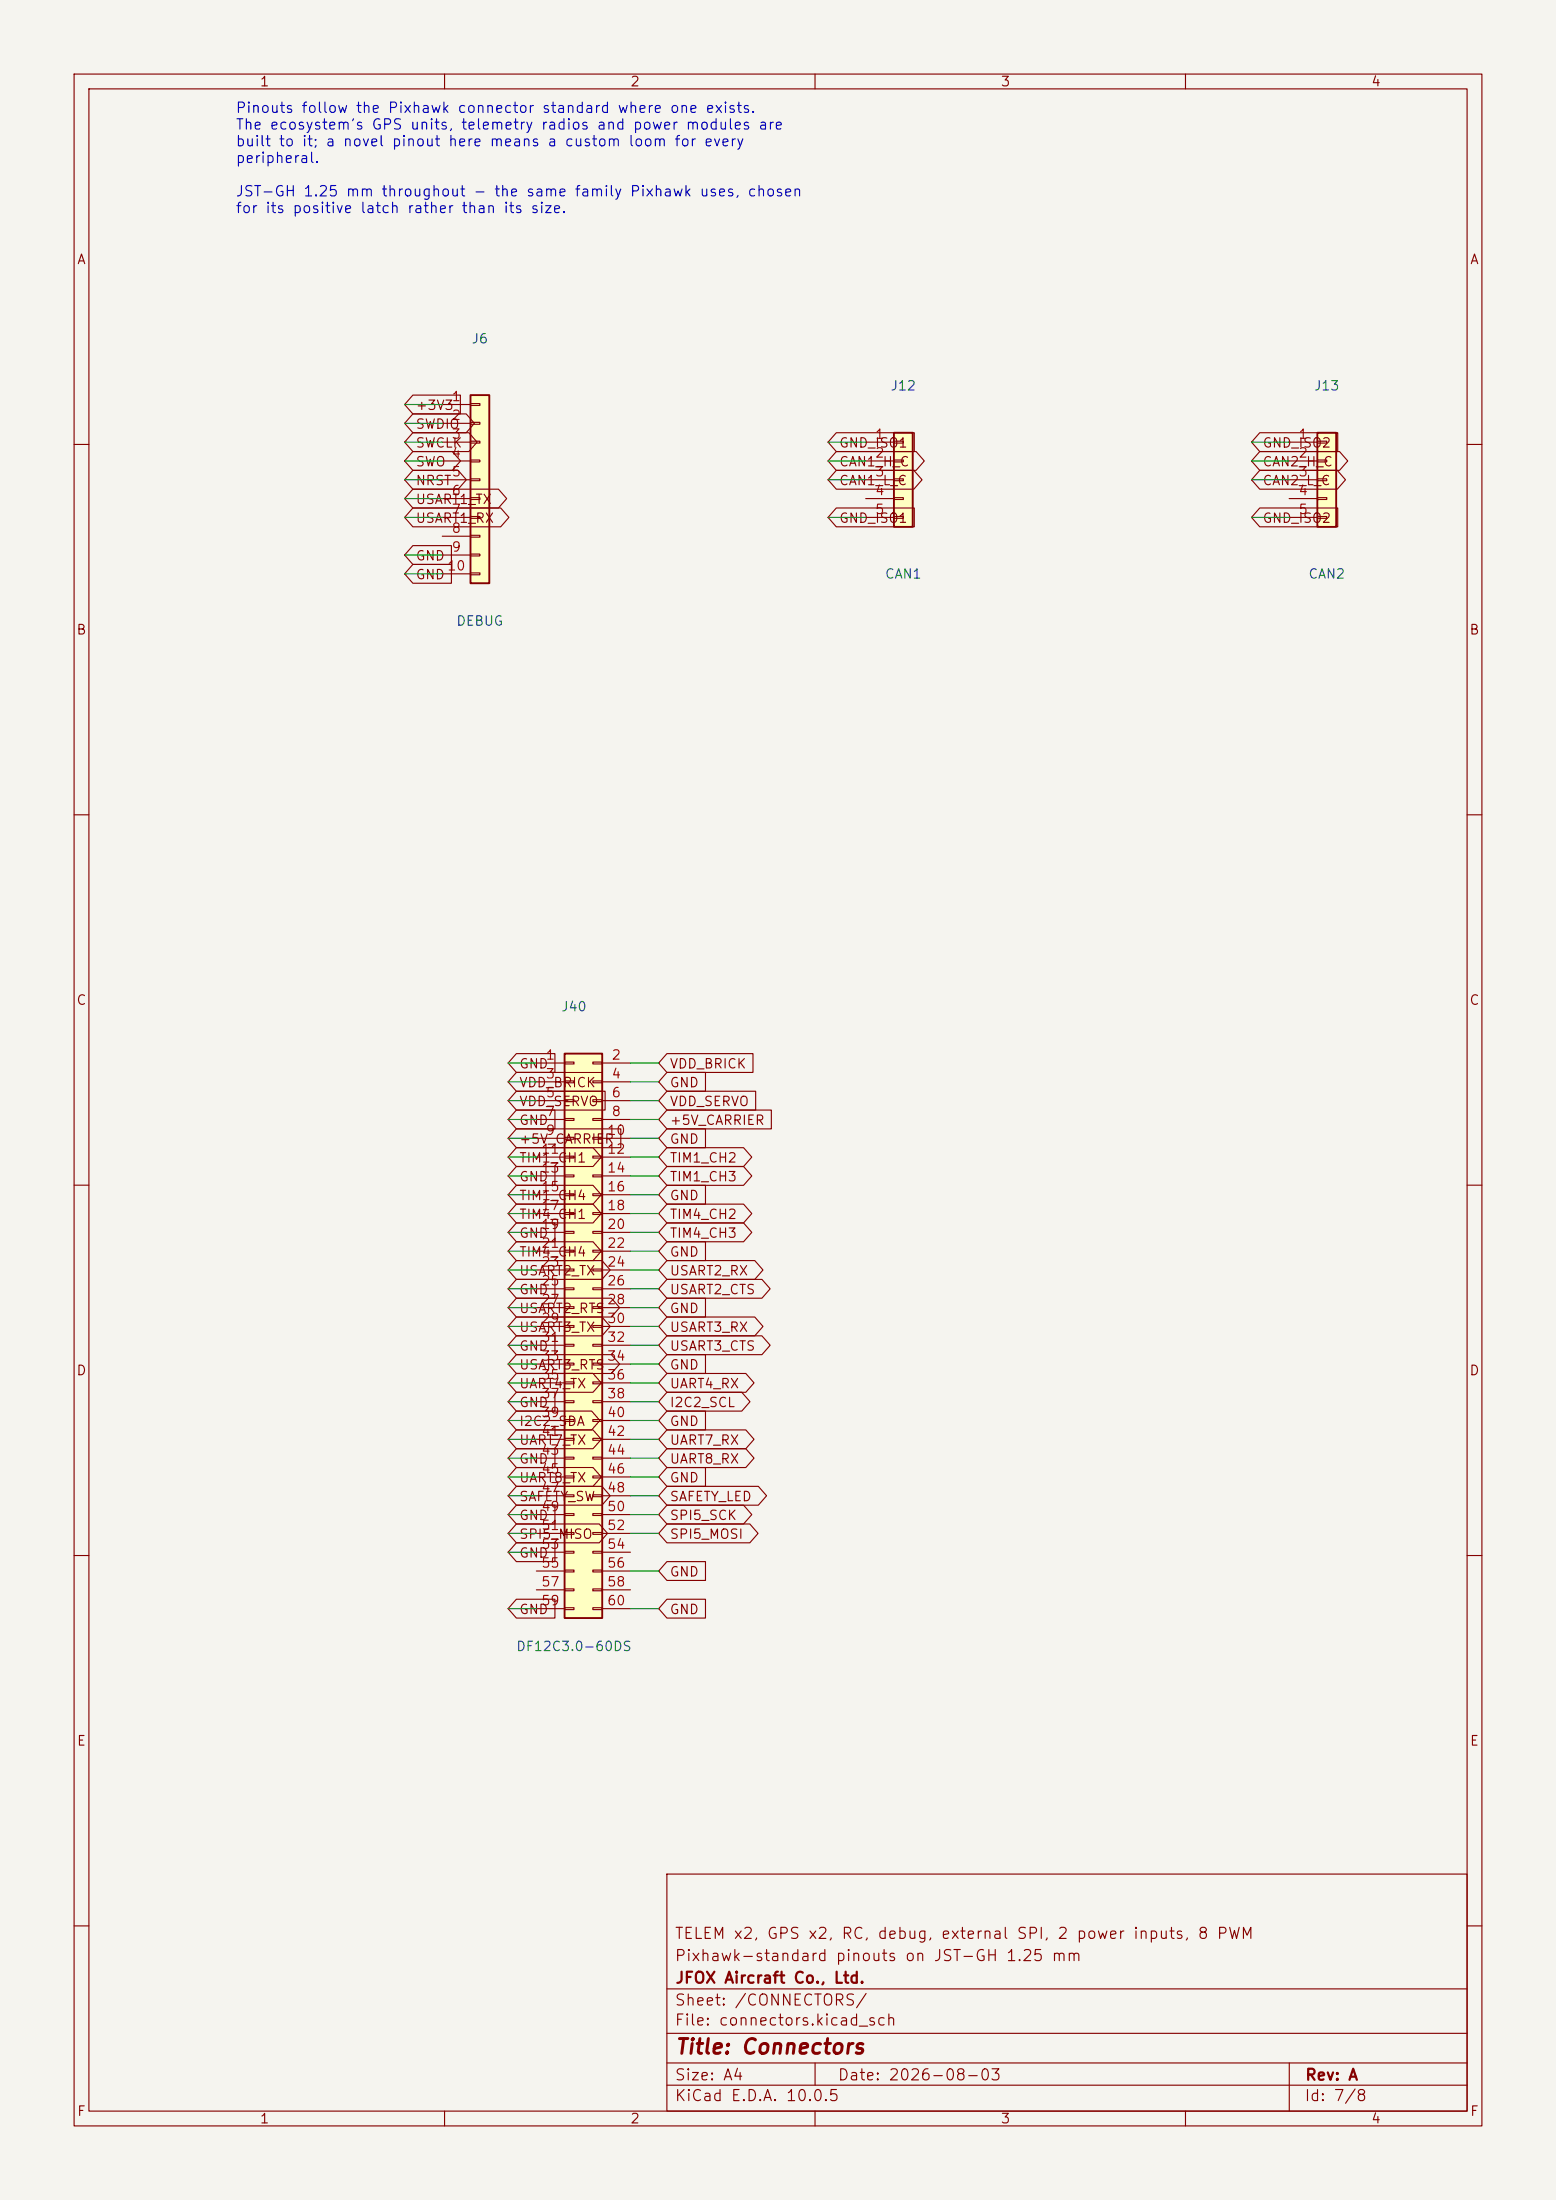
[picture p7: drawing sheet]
<svg xmlns="http://www.w3.org/2000/svg" width="210mm" height="297mm" viewBox="0 0 210 297" stroke-linecap="round" stroke-linejoin="round" font-family="sans-serif">
<path d="M0 0h210v297h-210z" fill="#f5f4ef" stroke="#f5f4ef" stroke-width=".13"/>
<g fill="none" stroke="#840000" stroke-width=".15">
<path d="M10 10h190v277h-190zM12 12h186v273h-186zM60 10v2M110 10v2M160 10v2M10 60h2M198 60h2M10 110h2M198 110h2M10 160h2M198 160h2M10 210h2"/>
<path d="M198 210h2M90 253h108v32h-108zM10 260h2M90 278.5h108M90 274.5h108M90 268.5h108M110 278.5v3M174 278.5v6.5M198 260h2M60 285v2M90 281.5h108M110 285v2"/>
<path d="M160 285v2"/>
</g>
<path d="M63.5 53.3h2.5v25.4h-2.5z" fill="#ffffc2"/>
<path d="M63.5 53.3h2.5v25.4h-2.5z" fill="none" stroke="#840000" stroke-width=".25"/>
<g fill="none" stroke="#840000" stroke-width=".15">
<path d="M59.7 54.6h3.8M59.7 57.2h3.8M59.7 59.7h3.8M63.5 54.5h1.3v.2h-1.3zM63.5 57h1.3v.3h-1.3zM63.5 59.6h1.3v.2h-1.3zM59.7 62.2h3.8M59.7 64.8h3.8M59.7 67.3h3.8M59.7 69.9h3.8M59.7 72.4h3.8M59.7 74.9h3.8"/>
<path d="M59.7 77.5h3.8M63.5 62.1h1.3v.3h-1.3zM63.5 64.6h1.3v.3h-1.3zM63.5 67.2h1.3v.2h-1.3zM63.5 69.7h1.3v.3h-1.3zM63.5 72.3h1.3v.2h-1.3zM63.5 74.8h1.3v.3h-1.3zM63.5 77.3h1.3v.3h-1.3z"/>
</g>
<path d="M177.8 58.4h2.5v12.7h-2.5z" fill="#ffffc2"/>
<path d="M177.8 58.4h2.5v12.7h-2.5z" fill="none" stroke="#840000" stroke-width=".25"/>
<path d="M174 59.7h3.8M177.8 59.6h1.3v.2h-1.3zM174 62.2h3.8M174 64.8h3.8M174 67.3h3.8M174 69.9h3.8M177.8 62.1h1.3v.3h-1.3zM177.8 64.6h1.3v.3h-1.3zM177.8 67.2h1.3v.2h-1.3zM177.8 69.7h1.3v.3h-1.3z" fill="none" stroke="#840000" stroke-width=".15"/>
<path d="M120.6 58.4h2.6v12.7h-2.6z" fill="#ffffc2"/>
<path d="M120.6 58.4h2.6v12.7h-2.6z" fill="none" stroke="#840000" stroke-width=".25"/>
<path d="M116.8 59.7h3.8M120.6 59.6h1.3v.2h-1.3zM116.8 62.2h3.8M116.8 64.8h3.8M116.8 67.3h3.8M116.8 69.9h3.8M120.6 62.1h1.3v.3h-1.3zM120.6 64.6h1.3v.3h-1.3zM120.6 67.2h1.3v.2h-1.3zM120.6 69.7h1.3v.3h-1.3z" fill="none" stroke="#840000" stroke-width=".15"/>
<path d="M76.2 142.2h5.1v76.2h-5.1z" fill="#ffffc2"/>
<path d="M76.2 142.2h5.1v76.2h-5.1z" fill="none" stroke="#840000" stroke-width=".25"/>
<g fill="none" stroke="#840000" stroke-width=".15">
<path d="M55.7 55.9h7.2l1.1 1.3-1.1 1.2h-7.2l-1.1-1.2zM55.7 58.4h7.6l1.1 1.3-1.1 1.3h-7.6l-1.1-1.3zM55.7 53.3h6.4v2.6h-6.4l-1.1-1.3zM112.9 58.4h10.5v2.6h-10.5l-1.1-1.3zM170 58.4h10.5v2.6h-10.5l-1.1-1.3zM55.7 63.5h6.1l1.1 1.3-1.1 1.2h-6.1l-1.1-1.2zM55.7 76.2h5.2v2.5h-5.2l-1.1-1.2zM55.7 61h5.3l1.2 1.2-1.2 1.3h-5.3l-1.1-1.3zM55.7 66h11.6l1.1 1.3-1.1 1.3h-11.6l-1.1-1.3zM55.7 68.6h11.9l1.1 1.3-1.1 1.2h-11.9l-1.1-1.2zM55.7 73.7h5.2v2.5h-5.2l-1.1-1.3zM112.9 63.5h10.4l1.1 1.3-1.1 1.2h-10.4l-1.1-1.2z"/>
<path d="M112.9 68.6h10.5v2.5h-10.5l-1.1-1.2zM112.9 61h10.7l1.2 1.2-1.2 1.3h-10.7l-1.1-1.3zM170 63.5h10.5l1.1 1.3-1.1 1.2h-10.5l-1.1-1.2zM170 68.6h10.5v2.5h-10.5l-1.1-1.2zM170 61h10.8l1.1 1.2-1.1 1.3h-10.8l-1.1-1.3zM69.7 149.9h5.2v2.5h-5.2l-1.1-1.3zM69.7 142.2h5.2v2.6h-5.2l-1.1-1.3zM69.7 144.8h11.6v2.5h-11.6l-1.1-1.2zM69.7 147.3h12v2.6h-12l-1.1-1.3zM69.7 152.4h14.1v2.5h-14.1l-1.1-1.2zM69.7 154.9h10.3l1.1 1.3-1.1 1.3h-10.3l-1.1-1.3zM69.7 157.5h5.2v2.5h-5.2l-1.1-1.2z"/>
<path d="M72.4 143.5h3.8M72.4 146.1h3.8M72.4 148.6h3.8M72.4 151.1h3.8M72.4 153.7h3.8M72.4 156.2h3.8M72.4 158.8h3.8M76.2 143.4h1.3v.2h-1.3zM76.2 145.9h1.3v.3h-1.3zM76.2 148.5h1.3v.2h-1.3zM76.2 151h1.3v.3h-1.3zM76.2 153.5h1.3v.3h-1.3z"/>
<path d="M76.2 156.1h1.3v.2h-1.3zM76.2 158.6h1.3v.3h-1.3zM80 143.4h1.3v.2h-1.3zM80 145.9h1.3v.3h-1.3zM80 148.5h1.3v.2h-1.3zM80 151h1.3v.3h-1.3zM80 153.5h1.3v.3h-1.3zM80 156.1h1.3v.2h-1.3zM80 158.6h1.3v.3h-1.3zM81.3 143.5h3.8M81.3 146.1h3.8M81.3 148.6h3.8"/>
<path d="M81.3 151.1h3.8M81.3 153.7h3.8M81.3 156.2h3.8M81.3 158.8h3.8M90 142.2h11.6v2.6h-11.6l-1.1-1.3zM90 144.8h5.2v2.5h-5.2l-1.1-1.2zM90 147.3h12v2.6h-12l-1.1-1.3zM90 149.9h14.1v2.5h-14.1l-1.1-1.3zM90 157.5h10.4l1.1 1.3-1.1 1.2h-10.4l-1.1-1.2zM90 152.4h5.2v2.5h-5.2l-1.1-1.2zM90 154.9h10.4l1.1 1.3-1.1 1.3h-10.4l-1.1-1.3zM69.7 172.7h5.2v2.6h-5.2l-1.1-1.3z"/>
<path d="M69.7 175.3h12.8l1.1 1.2-1.1 1.3h-12.8l-1.1-1.3zM69.7 177.8h11.5l1.2 1.3-1.2 1.2h-11.5l-1.1-1.2zM69.7 160h10.3l1.1 1.3-1.1 1.3h-10.3l-1.1-1.3zM69.7 170.2h11.5l1.2 1.3-1.2 1.2h-11.5l-1.1-1.2zM69.7 162.6h10.3l1.1 1.2-1.1 1.3h-10.3l-1.1-1.3zM69.7 165.1h5.2v2.5h-5.2l-1.1-1.2zM69.7 167.6h10.3l1.1 1.3-1.1 1.3h-10.3l-1.1-1.3zM72.4 161.3h3.8M72.4 163.8h3.8M72.4 166.4h3.8M72.4 168.9h3.8M72.4 171.5h3.8"/>
<path d="M72.4 174h3.8M72.4 176.5h3.8M72.4 179.1h3.8M76.2 161.2h1.3v.2h-1.3zM76.2 163.7h1.3v.3h-1.3zM76.2 166.2h1.3v.3h-1.3zM76.2 168.8h1.3v.2h-1.3zM76.2 171.3h1.3v.3h-1.3zM76.2 173.9h1.3v.2h-1.3zM76.2 176.4h1.3v.3h-1.3zM76.2 178.9h1.3v.3h-1.3zM80 161.2h1.3v.2h-1.3z"/>
<path d="M80 163.7h1.3v.3h-1.3zM80 166.2h1.3v.3h-1.3zM80 168.8h1.3v.2h-1.3zM80 171.3h1.3v.3h-1.3zM80 173.9h1.3v.2h-1.3zM80 176.4h1.3v.3h-1.3zM80 178.9h1.3v.3h-1.3zM81.3 161.3h3.8M81.3 163.8h3.8M81.3 166.4h3.8M81.3 168.9h3.8M81.3 171.5h3.8"/>
<path d="M81.3 174h3.8M81.3 176.5h3.8M81.3 179.1h3.8M90 162.6h10.4l1.1 1.2-1.1 1.3h-10.4l-1.1-1.3zM90 160h5.2v2.6h-5.2l-1.1-1.3zM90 165.1h10.4l1.1 1.3-1.1 1.2h-10.4l-1.1-1.2zM90 167.6h5.2v2.6h-5.2l-1.1-1.3zM90 170.2h11.9l1.1 1.3-1.1 1.2h-11.9l-1.1-1.2zM90 172.7h12.8l1.1 1.3-1.1 1.3h-12.8l-1.1-1.3zM90 175.3h5.2v2.5h-5.2l-1.1-1.3zM90 177.8h11.9l1.1 1.3-1.1 1.2h-11.9l-1.1-1.2zM69.7 180.3h5.2v2.6h-5.2l-1.1-1.3z"/>
<path d="M69.7 182.9h12.8l1.1 1.3-1.1 1.2h-12.8l-1.1-1.2zM69.7 185.4h10.3l1.1 1.3-1.1 1.3h-10.3l-1.1-1.3zM69.7 188h5.2v2.5h-5.2l-1.1-1.3zM69.7 190.5h10.2l1.1 1.3-1.1 1.2h-10.2l-1.1-1.2zM69.7 193h10.3l1.1 1.3-1.1 1.3h-10.3l-1.1-1.3zM69.7 195.6h5.2v2.5h-5.2l-1.1-1.2zM69.7 198.1h10.3l1.1 1.3-1.1 1.3h-10.3l-1.1-1.3zM72.4 181.6h3.8M72.4 184.2h3.8M72.4 186.7h3.8M72.4 189.2h3.8M72.4 191.8h3.8"/>
<path d="M72.4 194.3h3.8M72.4 196.9h3.8M72.4 199.4h3.8M76.2 181.5h1.3v.2h-1.3zM76.2 184h1.3v.3h-1.3zM76.2 186.6h1.3v.2h-1.3zM76.2 189.1h1.3v.3h-1.3zM76.2 191.6h1.3v.3h-1.3zM76.2 194.2h1.3v.2h-1.3zM76.2 196.7h1.3v.3h-1.3zM76.2 199.3h1.3v.2h-1.3zM80 181.5h1.3v.2h-1.3z"/>
<path d="M80 184h1.3v.3h-1.3zM80 186.6h1.3v.2h-1.3zM80 189.1h1.3v.3h-1.3zM80 191.6h1.3v.3h-1.3zM80 194.2h1.3v.2h-1.3zM80 196.7h1.3v.3h-1.3zM80 199.3h1.3v.2h-1.3zM81.3 181.6h3.8M81.3 184.2h3.8M81.3 186.7h3.8M81.3 189.2h3.8M81.3 191.8h3.8"/>
<path d="M81.3 194.3h3.8M81.3 196.9h3.8M81.3 199.4h3.8M90 180.3h12.8l1.1 1.3-1.1 1.3h-12.8l-1.1-1.3zM90 182.9h5.2v2.5h-5.2l-1.1-1.2zM90 185.4h10.7l1.1 1.3-1.1 1.3h-10.7l-1.1-1.3zM90 188h10.1l1.1 1.2-1.1 1.3h-10.1l-1.1-1.3zM90 193h10.7l1.1 1.3-1.1 1.3h-10.7l-1.1-1.3zM90 195.6h10.7l1.1 1.3-1.1 1.2h-10.7l-1.1-1.2zM90 190.5h5.2v2.5h-5.2l-1.1-1.2zM90 198.1h5.2v2.6h-5.2l-1.1-1.3zM69.7 215.9h5.2v2.5h-5.2l-1.1-1.2z"/>
<path d="M69.7 208.3h5.2v2.5h-5.2l-1.1-1.2zM69.7 200.7h11.5l1.2 1.2-1.2 1.3h-11.5l-1.1-1.3zM69.7 203.2h5.2v2.5h-5.2l-1.1-1.2zM69.7 205.7h11.2l1.1 1.3-1.1 1.3h-11.2l-1.1-1.3zM72.4 201.9h3.8M72.4 204.5h3.8M72.4 207h3.8M72.4 209.6h3.8M72.4 212.1h3.8M72.4 214.6h3.8M72.4 217.2h3.8M76.2 201.8h1.3v.3h-1.3z"/>
<path d="M76.2 204.3h1.3v.3h-1.3zM76.2 206.9h1.3v.2h-1.3zM76.2 209.4h1.3v.3h-1.3zM76.2 212h1.3v.2h-1.3zM76.2 214.5h1.3v.3h-1.3zM76.2 217h1.3v.3h-1.3zM80 201.8h1.3v.3h-1.3zM80 204.3h1.3v.3h-1.3zM80 206.9h1.3v.2h-1.3zM80 209.4h1.3v.3h-1.3zM80 212h1.3v.2h-1.3zM80 214.5h1.3v.3h-1.3z"/>
<path d="M80 217h1.3v.3h-1.3zM81.3 201.9h3.8M81.3 204.5h3.8M81.3 207h3.8M81.3 209.6h3.8M81.3 212.1h3.8M81.3 214.6h3.8M81.3 217.2h3.8M90 210.8h5.2v2.6h-5.2l-1.1-1.3zM90 215.9h5.2v2.5h-5.2l-1.1-1.2zM90 200.7h12.4l1.1 1.2-1.1 1.3h-12.4l-1.1-1.3zM90 203.2h10.4l1.1 1.3-1.1 1.2h-10.4l-1.1-1.2z"/>
<path d="M90 205.7h11.2l1.1 1.3-1.1 1.3h-11.2l-1.1-1.3z"/>
</g>
<g fill="none" stroke="#009600" stroke-width=".15">
<path d="M54.6 59.7h5.1M54.6 54.6h5.1M54.6 57.2h5.1M111.8 59.7h5M168.9 59.7h5.1M54.6 62.2h5.1M54.6 64.8h5.1M54.6 69.9h5.1M54.6 67.3h5.1M54.6 74.9h5.1M54.6 77.5h5.1M111.8 62.2h5"/>
<path d="M111.8 64.8h5M111.8 69.9h5M168.9 62.2h5.1M168.9 64.8h5.1M168.9 69.9h5.1M68.6 153.7h3.8M68.6 156.2h3.8M68.6 158.8h3.8M68.6 143.5h3.8M68.6 146.1h3.8M68.6 148.6h3.8M68.6 151.1h3.8"/>
<path d="M85.1 153.7h3.8M85.1 156.2h3.8M85.1 158.8h3.8M85.1 143.5h3.8M85.1 146.1h3.8M85.1 148.6h3.8M85.1 151.1h3.8M68.6 174h3.8M68.6 176.5h3.8M68.6 179.1h3.8M68.6 161.3h3.8M68.6 163.8h3.8"/>
<path d="M68.6 166.4h3.8M68.6 168.9h3.8M68.6 171.5h3.8M85.1 174h3.8M85.1 176.5h3.8M85.1 179.1h3.8M85.1 161.3h3.8M85.1 163.8h3.8M85.1 166.4h3.8M85.1 168.9h3.8M85.1 171.5h3.8M68.6 181.6h3.8"/>
<path d="M68.6 184.2h3.8M68.6 186.7h3.8M68.6 189.2h3.8M68.6 191.8h3.8M68.6 196.9h3.8M68.6 199.4h3.8M68.6 194.3h3.8M85.1 181.6h3.8M85.1 184.2h3.8M85.1 186.7h3.8M85.1 189.2h3.8M85.1 191.8h3.8"/>
<path d="M85.1 196.9h3.8M85.1 199.4h3.8M85.1 194.3h3.8M68.6 201.9h3.8M68.6 209.6h3.8M68.6 217.2h3.8M68.6 204.5h3.8M68.6 207h3.8M85.1 201.9h3.8M85.1 217.2h3.8M85.1 204.5h3.8M85.1 207h3.8"/>
<path d="M85.1 212.1h3.8"/>
</g>
<text font-size="2" fill="#840000" x="91" y="277.8">Title: Connectors</text>
<g font-size="1.5" fill="#840000">
<text x="91" y="262.1">TELEM x2, GPS x2, RC, debug, external SPI, 2 power inputs, 8 PWM</text>
<text x="91" y="265.1">Pixhawk-standard pinouts on JST-GH 1.25 mm</text>
<text x="91.1" y="268.1">JFOX Aircraft Co., Ltd.</text>
<text x="91" y="273.8">File: connectors.kicad_sch</text>
<text x="91" y="271.1">Sheet: /CONNECTORS/</text>
<text x="91" y="281.2">Size: A4</text>
<text x="113" y="281.2">Date: 2026-08-03</text>
<text x="176.1" y="281.2">Rev: A</text>
<text x="91" y="284">KiCad E.D.A. 10.0.5</text>
<text x="176" y="284">Id: 7/8</text>
</g>
<g font-size="1.4" fill="#0000c2">
<text x="31.7" y="15.6">Pinouts follow the Pixhawk connector standard where one exists.</text>
<text x="31.7" y="17.9">The ecosystem's GPS units, telemetry radios and power modules are</text>
<text x="31.7" y="20.1">built to it; a novel pinout here means a custom loom for every</text>
<text x="31.7" y="22.4">peripheral.</text>
<text x="31.7" y="26.9">JST-GH 1.25 mm throughout - the same family Pixhawk uses, chosen</text>
<text x="31.7" y="29.1">for its positive latch rather than its size.</text>
</g>
<g font-size="1.3" fill="#840000">
<text x="35" y="12">1</text>
<text x="85" y="12">2</text>
<text x="135" y="12">3</text>
<text x="185" y="12">4</text>
<text x="10.3" y="36">A</text>
<text x="198.3" y="36">A</text>
<text x="56" y="58.2">SWDIO</text>
<text x="56" y="55.7">+3V3</text>
<text x="56" y="60.7">SWCLK</text>
<text x="56" y="65.8">NRST</text>
<text x="56" y="63.3">SWO</text>
<text x="113.2" y="65.8">CAN1_L_C</text>
<text x="113.2" y="60.7">GND_ISO1</text>
<text x="113.2" y="63.3">CAN1_H_C</text>
<text x="170.3" y="65.8">CAN2_L_C</text>
<text x="170.3" y="60.7">GND_ISO2</text>
<text x="170.3" y="63.3">CAN2_H_C</text>
<text x="56" y="68.4">USART1_TX</text>
<text x="56" y="70.9">USART1_RX</text>
<text x="113.2" y="70.9">GND_ISO1</text>
<text x="170.3" y="70.9">GND_ISO2</text>
<text x="56" y="76">GND</text>
<text x="56" y="78.5">GND</text>
<text x="10.2" y="86">B</text>
<text x="198.2" y="86">B</text>
<text x="10.2" y="136">C</text>
<text x="198.2" y="136">C</text>
<text x="70" y="144.6">GND</text>
<text x="70" y="147.1">VDD_BRICK</text>
<text x="70" y="149.6">VDD_SERVO</text>
<text x="90.3" y="144.6">VDD_BRICK</text>
<text x="90.3" y="147.1">GND</text>
<text x="90.3" y="149.6">VDD_SERVO</text>
<text x="70" y="152.2">GND</text>
<text x="70" y="154.7">+5V_CARRIER</text>
<text x="90.3" y="152.2">+5V_CARRIER</text>
<text x="90.3" y="154.7">GND</text>
<text x="70" y="157.3">TIM1_CH1</text>
<text x="70" y="159.8">GND</text>
<text x="90.3" y="159.8">TIM1_CH3</text>
<text x="90.3" y="157.3">TIM1_CH2</text>
<text x="70" y="162.3">TIM1_CH4</text>
<text x="70" y="164.9">TIM4_CH1</text>
<text x="70" y="167.4">GND</text>
<text x="90.3" y="164.9">TIM4_CH2</text>
<text x="90.3" y="162.3">GND</text>
<text x="90.3" y="167.4">TIM4_CH3</text>
<text x="70" y="172.5">USART2_TX</text>
<text x="70" y="170">TIM4_CH4</text>
<text x="90.3" y="170">GND</text>
<text x="90.3" y="172.5">USART2_RX</text>
<text x="70" y="175">GND</text>
<text x="70" y="177.6">USART2_RTS</text>
<text x="90.3" y="175">USART2_CTS</text>
<text x="90.3" y="177.6">GND</text>
<text x="10.2" y="186">D</text>
<text x="70" y="180.1">USART3_TX</text>
<text x="70" y="182.7">GND</text>
<text x="70" y="185.2">USART3_RTS</text>
<text x="90.3" y="180.1">USART3_RX</text>
<text x="90.3" y="182.7">USART3_CTS</text>
<text x="90.3" y="185.2">GND</text>
<text x="198.2" y="186">D</text>
<text x="70" y="187.7">UART4_TX</text>
<text x="70" y="190.3">GND</text>
<text x="90.3" y="187.7">UART4_RX</text>
<text x="90.3" y="190.3">I2C2_SCL</text>
<text x="70" y="192.8">I2C2_SDA</text>
<text x="70" y="195.4">UART7_TX</text>
<text x="70" y="197.9">GND</text>
<text x="90.3" y="195.4">UART7_RX</text>
<text x="90.3" y="197.9">UART8_RX</text>
<text x="90.3" y="192.8">GND</text>
<text x="70" y="200.4">UART8_TX</text>
<text x="70" y="203">SAFETY_SW</text>
<text x="90.3" y="200.4">GND</text>
<text x="90.3" y="203">SAFETY_LED</text>
<text x="70" y="205.5">GND</text>
<text x="70" y="208.1">SPI5_MISO</text>
<text x="90.3" y="205.5">SPI5_SCK</text>
<text x="90.3" y="208.1">SPI5_MOSI</text>
<text x="70" y="210.6">GND</text>
<text x="90.3" y="213.1">GND</text>
<text x="70" y="218.2">GND</text>
<text x="90.3" y="218.2">GND</text>
<text x="10.3" y="236">E</text>
<text x="198.3" y="236">E</text>
<text x="10.3" y="286">F</text>
<text x="35" y="287">1</text>
<text x="85" y="287">2</text>
<text x="135" y="287">3</text>
<text x="185" y="287">4</text>
<text x="198.3" y="286">F</text>
</g>
<g font-size="1.3" fill="#006464">
<text x="63.6" y="46.7">J6</text>
<text x="120.1" y="53">J12</text>
<text x="177.2" y="53">J13</text>
<text x="119.3" y="78.4">CAN1</text>
<text x="176.5" y="78.4">CAN2</text>
<text x="61.5" y="84.8">DEBUG</text>
<text x="75.6" y="136.9">J40</text>
<text x="69.6" y="223.2">DF12C3.0-60DS</text>
</g>
<g font-size="1.3" fill="#a90000">
<text x="60.9" y="54.5">1</text>
<text x="60.9" y="57">2</text>
<text x="60.9" y="59.6">3</text>
<text x="118" y="59.6">1</text>
<text x="175.2" y="59.6">1</text>
<text x="60.9" y="62.1">4</text>
<text x="60.9" y="64.6">5</text>
<text x="118" y="62.1">2</text>
<text x="118" y="64.6">3</text>
<text x="175.2" y="62.1">2</text>
<text x="175.2" y="64.6">3</text>
<text x="60.9" y="67.2">6</text>
<text x="60.9" y="69.7">7</text>
<text x="118" y="67.2">4</text>
<text x="118" y="69.7">5</text>
<text x="175.2" y="67.2">4</text>
<text x="175.2" y="69.7">5</text>
<text x="60.3" y="77.3">10</text>
<text x="60.9" y="72.3">8</text>
<text x="60.9" y="74.8">9</text>
<text x="73.6" y="143.4">1</text>
<text x="82.5" y="143.4">2</text>
<text x="73.6" y="145.9">3</text>
<text x="73.6" y="148.5">5</text>
<text x="82.5" y="145.9">4</text>
<text x="82.5" y="148.5">6</text>
<text x="73.6" y="151">7</text>
<text x="73.6" y="153.5">9</text>
<text x="81.8" y="153.5">10</text>
<text x="82.5" y="151">8</text>
<text x="73" y="156.1">11</text>
<text x="73" y="158.6">13</text>
<text x="73" y="161.2">15</text>
<text x="81.8" y="156.1">12</text>
<text x="81.8" y="158.6">14</text>
<text x="81.8" y="161.2">16</text>
<text x="73" y="163.7">17</text>
<text x="73" y="166.2">19</text>
<text x="81.8" y="163.7">18</text>
<text x="81.8" y="166.2">20</text>
<text x="73" y="168.8">21</text>
<text x="73" y="171.3">23</text>
<text x="73" y="173.9">25</text>
<text x="81.8" y="168.8">22</text>
<text x="81.8" y="171.3">24</text>
<text x="81.8" y="173.9">26</text>
<text x="73" y="176.4">27</text>
<text x="73" y="178.9">29</text>
<text x="81.8" y="176.4">28</text>
<text x="81.8" y="178.9">30</text>
<text x="73" y="181.5">31</text>
<text x="73" y="184">33</text>
<text x="81.8" y="181.5">32</text>
<text x="81.8" y="184">34</text>
<text x="73" y="186.6">35</text>
<text x="73" y="189.1">37</text>
<text x="73" y="191.6">39</text>
<text x="81.8" y="186.6">36</text>
<text x="81.8" y="189.1">38</text>
<text x="81.8" y="191.6">40</text>
<text x="73" y="194.2">41</text>
<text x="73" y="196.7">43</text>
<text x="81.8" y="194.2">42</text>
<text x="81.8" y="196.7">44</text>
<text x="73" y="199.3">45</text>
<text x="73" y="201.8">47</text>
<text x="81.8" y="199.3">46</text>
<text x="81.8" y="201.8">48</text>
<text x="73" y="204.3">49</text>
<text x="73" y="206.9">51</text>
<text x="73" y="209.4">53</text>
<text x="81.8" y="204.3">50</text>
<text x="81.8" y="206.9">52</text>
<text x="81.8" y="209.4">54</text>
<text x="73" y="212">55</text>
<text x="73" y="214.5">57</text>
<text x="81.8" y="212">56</text>
<text x="81.8" y="214.5">58</text>
<text x="73" y="217">59</text>
<text x="81.8" y="217">60</text>
</g>
</svg>
